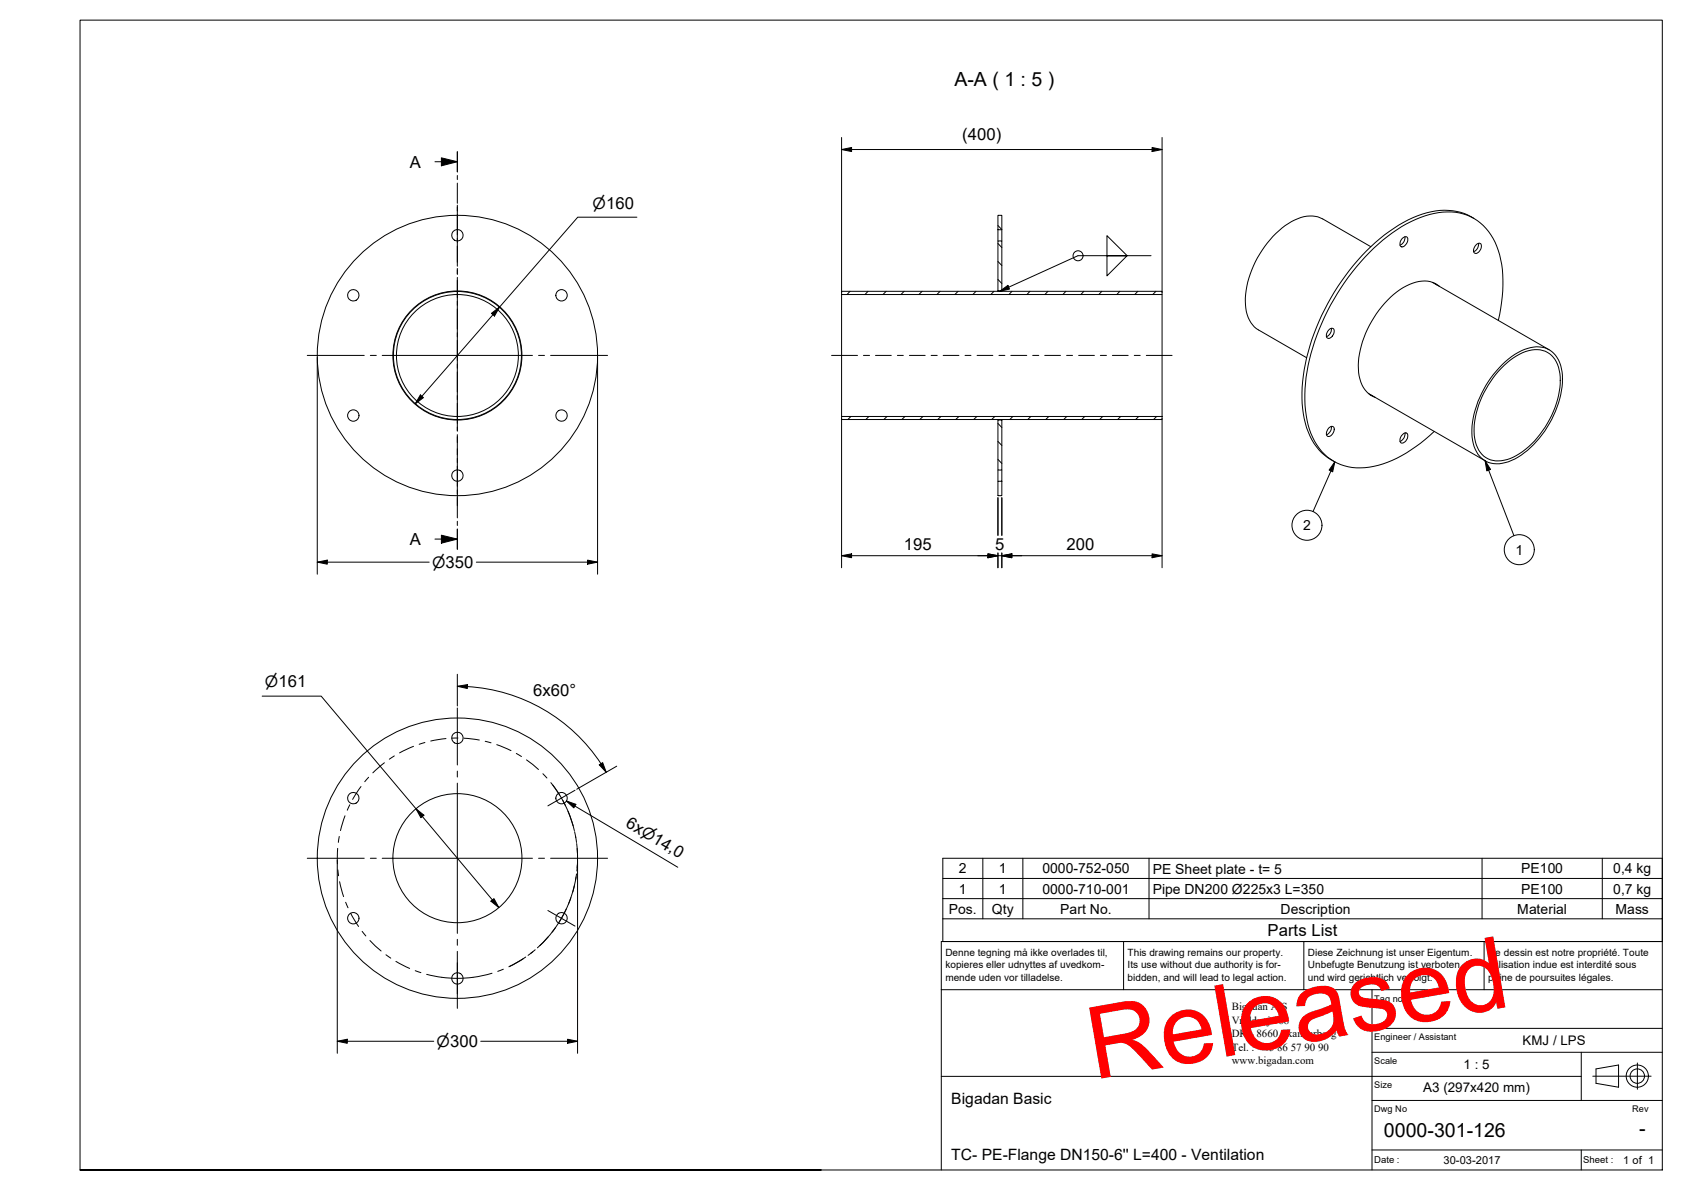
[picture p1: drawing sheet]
<svg xmlns="http://www.w3.org/2000/svg" width="420mm" height="297mm" viewBox="0 0 420 297" stroke-linecap="round" stroke-linejoin="round" font-family="sans-serif">
<!-- layer: Hatch -->
<g fill="none" stroke="#000" stroke-width=".25">
<path d="M249.1 56.3l1 1M212.2 72.7l-.7 .8M216.7 72.7l-.8 .8M221.2 72.7l-.8 .8M225.7 72.7l-.8 .8M230.2 72.7l-.8 .8M234.7 72.7l-.8 .8M239.2 72.7l-.8 .8M243.7 72.7l-.8 .8M248.2 72.7l-.8 .8M249.1 69.8l1 1M249.1 65.3l1 1"/>
<path d="M249.1 60.8l1 1M252.6 72.7l-.7 .8M257.1 72.7l-.7 .8M261.6 72.7l-.7 .8M266.1 72.7l-.8 .8M270.6 72.7l-.8 .8M275.1 72.7l-.8 .8M279.6 72.7l-.8 .8M284.1 72.7l-.8 .8M288.6 72.7l-.8 .8M212.4 104l-.7 .7M216.9 104l-.7 .7"/>
<path d="M221.4 104l-.8 .7M225.9 104l-.8 .7M230.4 104l-.8 .7M234.9 104l-.8 .7M239.4 104l-.8 .7M243.9 104l-.8 .7M248.4 104l-.8 .7M249.1 114.7l1 1M249.1 110.2l1 1M249.1 105.7l1 1M252.9 104l-.8 .7M257.3 104l-.7 .7"/>
<path d="M261.8 104l-.7 .7M266.3 104l-.7 .7M270.8 104l-.8 .7M275.3 104l-.8 .7M279.8 104l-.8 .7M284.3 104l-.8 .7M288.8 104l-.8 .7M249.1 123.6l.1 .1M250.1 120.1v.1"/>
</g>
<!-- layer: Visible -->
<g fill="none" stroke="#000" stroke-width=".25">
<path d="M249.1 53.7h1v3.6h-1zM249.1 57.3v2.8M250.1 57.3v2.8M350 59.6a.81 .81 0 0 1 .7-.5 .81 .81 0 0 1 .8 .4 1.82 1.82 0 0 1-1.7 2.1 1.45 1.45 0 0 1 .2-2zM350.7 59.1a2.01 2.01 0 0 1-1.2 2.1M368 54.5a15.4 15.4 0 0 0-14.1-.6 43.5 43.5 0 0 0-19 16.2 51.6 51.6 0 0 0-9.9 29.3 19.2 19.2 0 0 0 4.9 13.6l1.6 1.2 1.5 .9M210.1 72.7h80v.8h-80zM210.1 73.5v30.5M249.1 60.1h1v12.5h-1zM249.1 72.6v.1M250.1 72.6v.1M290.1 73.5v30.5"/>
<path d="M342.2 61.6l-12-7a7.9 7.9 0 0 0-7.8 .7 24.5 24.5 0 0 0-11.5 20.8 7.5 7.5 0 0 0 3.3 6.3l12 6.9M357.6 70.5l29.2 16.8M358.2 70.7l.4 .4M359.4 71.5a7.2 7.2 0 0 0-8.3-.1 25.1 25.1 0 0 0-11.9 17.9 9.9 9.9 0 0 0 2.5 8.9l1.7 1M368.7 60.9a.71 .71 0 0 1 1 0 .71 .71 0 0 1 .1 .9 1.43 1.43 0 0 1-1.7 1.3 1.61 1.61 0 0 1 .6-2.2zM369.1 60.7a1.93 1.93 0 0 1-1.2 2.1M374.1 80a32 32 0 0 0-.4-18.5 12.8 12.8 0 0 0-15.7-8.2 32.8 32.8 0 0 0-16.2 9.8 56.1 56.1 0 0 0-16 34 22.6 22.6 0 0 0 3.6 14.8 13.2 13.2 0 0 0 14.7 4.2 33.7 33.7 0 0 0 14-8.4M331.7 82.4a.74 .74 0 0 1 1.1-.4 .74 .74 0 0 1 .2 1 1.43 1.43 0 0 1-1.7 1.4 1.53 1.53 0 0 1 .4-2zM332.4 81.9a2.01 2.01 0 0 1-1.3 2.2M341.6 98.2l29.2 16.8M342.1 98.6l.6 .2M374.8 91.9a12.9 12.9 0 0 1 9-4.6 5.7 5.7 0 0 1 5.5 5.1 20.5 20.5 0 0 1-4.2 15.1 17.4 17.4 0 0 1-9.6 7.4 5.7 5.7 0 0 1-7.2-4.6 20 20 0 0 1 3.8-15z"/>
<path d="M375 91a12.7 12.7 0 0 1 9.3-4.4 6.1 6.1 0 0 1 5.5 5.4 20.7 20.7 0 0 1-3.6 14.6 19.2 19.2 0 0 1-10.4 8.9 6.2 6.2 0 0 1-8.2-5.6 22.8 22.8 0 0 1 5.3-16.5zM210.1 104h80v.7h-80zM249.1 104.8h1v12.5h-1zM249.1 104.7v.1M249.1 117.3v2.8M250.1 117.3v2.8h-1v3.6h1v-3.6M250.1 104.7v.1M331.8 106.8a.76 .76 0 0 1 1.1-.2 .76 .76 0 0 1 .1 1.1 1.26 1.26 0 0 1-1.7 1.1 1.71 1.71 0 0 1 .5-2zM332.4 106.5a1.93 1.93 0 0 1-1.3 2M349.9 108.7l.2-.2a.75 .75 0 0 1 1-.4 .75 .75 0 0 1 .3 1.1 1.5 1.5 0 0 1-1.7 1.3l-.2-.9zM350.7 108.1a1.93 1.93 0 0 1-1.2 2.1"/>
<circle cx="114.2" cy="58.7" r="1.42"/>
<circle cx="88.2" cy="73.7" r="1.42"/>
<circle cx="140.2" cy="73.7" r="1.42"/>
<circle cx="114.2" cy="88.7" r="16"/>
<circle cx="114.2" cy="88.7" r="15.2"/>
<circle cx="114.2" cy="88.7" r="16.1"/>
<circle cx="114.2" cy="88.7" r="35"/>
<circle cx="88.2" cy="103.7" r="1.42"/>
<circle cx="114.2" cy="118.7" r="1.42"/>
<circle cx="140.2" cy="103.7" r="1.42"/>
<circle cx="88.2" cy="199.2" r="1.42"/>
<circle cx="114.2" cy="184.2" r="1.42"/>
<circle cx="140.2" cy="199.2" r="1.42"/>
<circle cx="114.2" cy="214.2" r="16.1"/>
<circle cx="114.2" cy="214.2" r="35"/>
<circle cx="88.2" cy="229.2" r="1.42"/>
<circle cx="140.2" cy="229.2" r="1.42"/>
<circle cx="114.2" cy="244.2" r="1.42"/>
</g>
<!-- layer: Section Line -->
<g fill="none" stroke="#000" stroke-width=".25">
<path d="M110.2 39.4l4 1-4 1zM114.2 37.9v5M108.6 40.4h5.6M114.2 43.8v1M114.2 45.7v5M114.2 51.6v1.1M114.2 53.5v5.1M114.2 59.5v1M114.2 61.4v5M114.2 67.3v1.1M114.2 69.2v5.1M114.2 75.2v1"/>
<path d="M114.2 77.1v5.1M114.2 83v1.1M114.2 84.9v5.1M114.2 90.9v1M114.2 92.8v5.1M114.2 98.7v1.1M114.2 100.7v5M114.2 106.6v1M114.2 108.5v5.1M114.2 114.4v1.1M114.2 116.4v5M108.6 134.6h5.6"/>
<path d="M110.2 133.6l4 1-4 1zM114.2 122.3v1M114.2 124.2v5.1M114.2 130.1v1.1M114.2 132.1v5"/>
</g>
<g fill="#000">
<path d="M110.2 39.4l4 1-4 1z" fill-rule="evenodd"/>
<path d="M110.2 133.6l4 1-4 1z" fill-rule="evenodd"/>
</g>
<!-- layer: Symbol -->
<g fill="none" stroke="#000" stroke-width=".25">
<path d="M276.4 58.8l5 5h-5h5l-5 5.1zM249.6 72.7l2-1.5 .4 1zM287.4 63.8h-18.3l-19.5 8.9M333.2 115.3l-.5 2.5-.9-.5zM333.2 115.3l-5.4 12.4M370.8 115l1.3 2.2-.9 .3zM370.8 115l7.2 18.7M141.4 199.9l2.4 .9-.5 .9zM141.4 199.9l27.8 16.6M235.4 219.3h179.6M245.4 214.2v15.1M255.4 214.2v15.1"/>
<path d="M286.9 214.2v15.1M370 214.2v15.1M400 214.2v15.1M235.4 224.3h179.6v-10.1h-179.6v15.1M235.4 229.3v5.7h179.6v-5.7M415 224.3v5h-179.6"/>
<circle cx="269.1" cy="63.8" r="1.25"/>
<circle cx="326.3" cy="131.1" r="3.7"/>
<circle cx="379.3" cy="137.2" r="3.7"/>
</g>
<!-- layer: Border -->
<path d="M20 5h395v287h-395zM205 292h-185h185" fill="none" stroke="#000" stroke-width=".25"/>
<!-- layer: Title -->
<g fill="none" stroke="#000" stroke-width=".25">
<path d="M280.5 235v12M325.5 235v12M370.5 235v12M415 235h-180v57M235 247h180M342.5 256.7h72.5M342.5 247v45M235 268.7h159.8M342.5 274.7h72.5M342.5 262.7h72.5M394.8 262.7v12M397.6 268.6h14.6"/>
<path d="M398.4 266.8l5.7-1v5.6l-5.7-1zM408.8 265.3v6.6M342.5 287h72.5M394.8 287v5"/>
<circle cx="408.7" cy="268.6" r="2.77"/>
<circle cx="408.7" cy="268.6" r="1.8"/>
</g>
<!-- layer: Centerline -->
<g fill="none" stroke="#000" stroke-width=".25">
<path d="M207.6 88.7h6.5M215.6 88.7h1.5M218.6 88.7h3.9M224 88.7h1.5M227 88.7h4M232.5 88.7h1.5M235.5 88.7h3.9M240.9 88.7h1.5M243.9 88.7h4M249.4 88.7h1.5M252.3 88.7h4M257.8 88.7h1.5"/>
<path d="M260.8 88.7h4M266.3 88.7h1.5M269.3 88.7h3.9M274.7 88.7h1.5M277.7 88.7h3.9M283.2 88.7h1.4M286.2 88.7h6.4M90.1 196.3l-2.1 3.3M92 194l-1 1.1M96 190.4l-2.9 2.5M98.4 188.7l-1.2 .8M103.2 186.3l-3.5 1.6"/>
<path d="M106.1 185.3l-1.5 .5M111.3 184.4l-3.8 .6M114.3 184.2l-1.5 .1M115.8 184.3l3.9 .4M121.1 185l1.5 .4M124 185.9l3.6 1.5M128.9 188.1l1.3 .7M131.4 189.7l3 2.4M135.5 193.1l1 1.1M137.5 195.4l2.2 3.1M138 196a30 30 0 0 1 5.4 11.3M140.5 199.8l.7 1.3"/>
<path d="M84.3 211.8l-.1 3.8M84.3 217.1l.2 1.5M84.7 208.8l-.2 1.5M86.1 203.6l-1.1 3.7M87.3 200.9l-.6 1.3M141.8 202.5l1.3 3.6M143.4 207.6l.3 1.5M143.7 208.8l.2 1.5M143.8 218.9l-.8 3.8M143.9 218.1l-.2 1.5M144 210.6l.2 3.8M144.1 211.8v4.8"/>
<path d="M144.1 215.9l-.1 1.5M84.8 220.1l1 3.7M86.3 225.2l.6 1.4M87.5 227.9l2 3.4M90.4 232.5l.9 1.1M92.3 234.8l2.9 2.6M96.3 238.3l1.3 .9M98.8 240l3.5 1.7M130.6 239.3l-3.4 1.9M131.2 238.9l-4.2 2.4M133 237.6l-1.2 .9M133.6 237.1l-1.1 .9"/>
<path d="M136.9 233.9l-2.7 2.7M138.7 231.5l-.9 1.2M141.4 226.9l-1.9 3.3M142.5 224.1l-.5 1.4M143.4 221.1a30 30 0 0 1-8.7 15M103.7 242.3l1.4 .5M122.8 242.9a30 30 0 0 1-16.3 .3M125.7 241.9l-1.4 .6"/>
</g>
<!-- layer: Dimension -->
<g fill="none" stroke="#000" stroke-width=".25">
<path d="M210.1 37.3l2.5-.5v1zM210.1 37.3h80M210.1 34.3v38.7M287.6 36.8l2.5 .5-2.5 .5zM290.1 34.3v38.7M159 54.2h-14.8l-40.5 46.6M122.7 78.2l2-1.5-1.3 2.2zM79.2 89.2v54.1M104.9 98.6l.8 .7-2 1.5zM149.2 89.2v54.1M210.1 104.5v37.2M290.1 104.5v37.2"/>
<path d="M146.7 139.8l2.5 .5-2.5 .5zM210.1 138.7l2.5-.5v1zM210.1 138.7h80M246.6 138.2l2.5 .5-2.5 .5zM249.1 124.2v9.4M249.1 138v3.7M250.1 138.7l2.5-.5v1zM250.1 124.2v9.4M250.1 138v3.7M287.6 138.2l2.5 .5-2.5 .5zM79.2 140.3l2.5-.5v1zM79.2 140.3h27.9"/>
<path d="M118.9 140.3h30.3M65.4 173.8h14.8l44.3 52.8M114.2 171.3l2.5-.4v1zM114.2 171.3l2.5 .1M114.2 168.3v7.9M116.7 171.4a42.9 42.9 0 0 1 33.3 19.2M149.6 190.9l.9-.5 .8 2.4zM150 190.7l1.3 2.1M154 191.2l-10 5.8M84.2 214.7v48.2M103.8 201.9l2 1.6-.7 .6zM144.2 214.7v48.2"/>
<path d="M122.6 224.9l.7-.6 1.2 2.3zM84.2 259.9l2.5-.5v1zM84.2 259.9h24.1M120 259.9h24.2M141.7 259.4l2.5 .5-2.5 .5z"/>
</g>
<g fill="#000">
<path d="M210.1 37.3l2.5-.5v1z" fill-rule="evenodd"/>
<path d="M287.6 36.8l2.5 .5-2.5 .5z" fill-rule="evenodd"/>
<path d="M122.7 78.2l2-1.5-1.3 2.2z" fill-rule="evenodd"/>
<path d="M104.9 98.6l.8 .7-2 1.5z" fill-rule="evenodd"/>
<path d="M79.2 140.3l2.5-.5v1z" fill-rule="evenodd"/>
<path d="M210.1 138.7l2.5-.5v1z" fill-rule="evenodd"/>
<path d="M246.6 138.2l2.5 .5-2.5 .5z" fill-rule="evenodd"/>
<path d="M246.6 138.2l2.5 .5-2.5 .5z" fill-rule="evenodd"/>
<path d="M250.1 138.7l2.5-.5v1z" fill-rule="evenodd"/>
<path d="M250.1 138.7l2.5-.5v1z" fill-rule="evenodd"/>
<path d="M287.6 138.2l2.5 .5-2.5 .5z" fill-rule="evenodd"/>
<path d="M146.7 139.8l2.5 .5-2.5 .5z" fill-rule="evenodd"/>
<path d="M114.2 171.3l2.5-.4v1z" fill-rule="evenodd"/>
<path d="M149.6 190.9l.9-.5 .8 2.4z" fill-rule="evenodd"/>
<path d="M103.8 201.9l2 1.6-.7 .6z" fill-rule="evenodd"/>
<path d="M122.6 224.9l.7-.6 1.2 2.3z" fill-rule="evenodd"/>
<path d="M84.2 259.9l2.5-.5v1z" fill-rule="evenodd"/>
<path d="M141.7 259.4l2.5 .5-2.5 .5z" fill-rule="evenodd"/>
</g>
<!-- layer: Center Mark -->
<g fill="none" stroke="#000" stroke-width=".25">
<path d="M114.2 51.2v14.3M114.2 67v1.5M114.2 70v37.5M76.7 88.7h14.2M92.5 88.7h1.4M95.4 88.7h37.5M134.5 88.7h1.4M137.5 88.7h14.2M114.2 109v1.5M114.2 112v14.2M114.2 176.7v14.3M114.2 192.5v1.5"/>
<path d="M114.2 195.5v37.5M143.6 197.3l-6.8 3.9M76.7 214.2h14.2M92.5 214.2h1.4M95.4 214.2h37.5M134.5 214.2h1.4M137.5 214.2h14.2M114.2 234.5v1.5M114.2 237.5v14.2M136.8 227.3l6.8 3.9M114.2 240.3v7.8"/>
</g>
<!-- layer: Symbol -->
<g fill="#000">
<path d="M249.6 72.7l2-1.5 .4 1z" fill-rule="evenodd"/>
<path d="M333.2 115.3l-.5 2.5-.9-.5z" fill-rule="evenodd"/>
<path d="M370.8 115l1.3 2.2-.9 .3z" fill-rule="evenodd"/>
<path d="M141.4 199.9l2.4 .9-.5 .9z" fill-rule="evenodd"/>
</g>
<text font-size="25.1" fill="#f00" x="273" y="269.6" transform="rotate(-10 273 269.6)">Released</text>
<g font-size="4.9">
<text x="238.3" y="21.4">A-A ( 1 : 5 )</text>
<text x="345.5" y="283.7">0000-301-126</text>
<text x="409.2" y="283.3">-</text>
</g>
<g font-size="4.1">
<text x="240.2" y="35">(400)</text>
<text x="102.3" y="41.9">A</text>
<text x="102.3" y="136.1">A</text>
<text x="225.7" y="137.3">195</text>
<text x="248.5" y="137.3">5</text>
<text x="266.2" y="137.3">200</text>
<text x="133.1" y="173.6">6x60°</text>
<text x="156" y="206.1" transform="rotate(31 156 206.1)">6x⌀14,0</text>
<text x="316.4" y="233.7">Parts List</text>
</g>
<g font-size="3.9">
<text x="148" y="52.1">⌀160</text>
<text x="107.9" y="141.8">⌀350</text>
<text x="66.1" y="171.6">⌀161</text>
<text x="109" y="261.4">⌀300</text>
<text x="237.5" y="275.5">Bigadan Basic</text>
<text x="237.5" y="289.5">TC- PE-Flange DN150-6'' L=400 - Ventilation</text>
</g>
<g font-size="3.5">
<text x="325.3" y="132.4">2</text>
<text x="378.3" y="138.5">1</text>
<text x="239.4" y="218">2</text>
<text x="249.4" y="218">1</text>
<text x="260.3" y="218">0000-752-050</text>
<text x="287.8" y="218">PE Sheet plate - t= 5</text>
<text x="379.8" y="218">PE100</text>
<text x="402.8" y="218">0,4 kg</text>
<text x="239.4" y="223">1</text>
<text x="249.4" y="223">1</text>
<text x="260.3" y="223">0000-710-001</text>
<text x="287.8" y="223.1">Pipe DN200 Ø225x3 L=350</text>
<text x="379.8" y="223">PE100</text>
<text x="402.8" y="223">0,7 kg</text>
<text x="236.9" y="228.1">Pos.</text>
<text x="247.6" y="228.1">Qty</text>
<text x="264.7" y="228.1">Part No.</text>
<text x="319.7" y="228.1">Description</text>
<text x="378.8" y="228.1">Material</text>
<text x="403.3" y="228.1">Mass</text>
</g>
<g font-size="3.3">
<text x="380.1" y="260.9">KMJ / LPS</text>
<text x="365.4" y="266.9">1 : 5</text>
<text x="355.3" y="272.5">A3 (297x420 mm)</text>
</g>
<g font-size="2.8">
<text x="360.3" y="290.5">30-03-2017</text>
<text x="405.3" y="290.5">1 of 1</text>
</g>
<g font-size="2.7">
<text x="307.5" y="252">Bigadan A/S</text>
<text x="307.5" y="255.5">Vroldvej 168</text>
<text x="307.5" y="262.3">Tel. : +45</text>
<text x="307.5" y="258.9">DK - 8660 Skanderborg</text>
<text x="318.9" y="262.3">86</text>
<text x="322.2" y="262.3">57</text>
<text x="325.6" y="262.3">90</text>
<text x="329.1" y="262.3">90</text>
<text x="307.5" y="265.7">www.bigadan.com</text>
</g>
<g font-size="2.5">
<text x="236" y="238.5">Denne tegning må ikke overlades til,</text>
<text x="281.5" y="238.5">This drawing remains our property.</text>
<text x="326.5" y="238.5">Diese Zeichnung ist unser Eigentum.</text>
<text x="371.5" y="238.5">Ce dessin est notre propriété. Toute</text>
<text x="236" y="241.6">kopieres eller udnyttes af uvedkom-</text>
<text x="236" y="244.8">mende uden vor tilladelse.</text>
<text x="281.5" y="244.8">bidden, and will lead to legal action.</text>
<text x="281.5" y="241.6">Its use without due authority is for-</text>
<text x="326.5" y="241.6">Unbefugte Benutzung ist verboten</text>
<text x="326.5" y="244.8">und wird gerichtlich verfolgt.</text>
<text x="371.5" y="241.6">utilisation indue est interdité sous</text>
<text x="371.5" y="244.8">peine de poursuites légales.</text>
</g>
<g font-size="2.4">
<text x="343.1" y="290.4">Date :</text>
<text x="395.2" y="290.4">Sheet :</text>
</g>
<g font-size="2.3">
<text x="343.1" y="250">Tag no.</text>
<text x="343.1" y="259.7">Engineer / Assistant</text>
<text x="343.1" y="265.7">Scale</text>
<text x="343.1" y="271.7">Size</text>
<text x="343.1" y="277.7">Dwg No</text>
<text x="407.5" y="277.7">Rev</text>
</g>
</svg>
